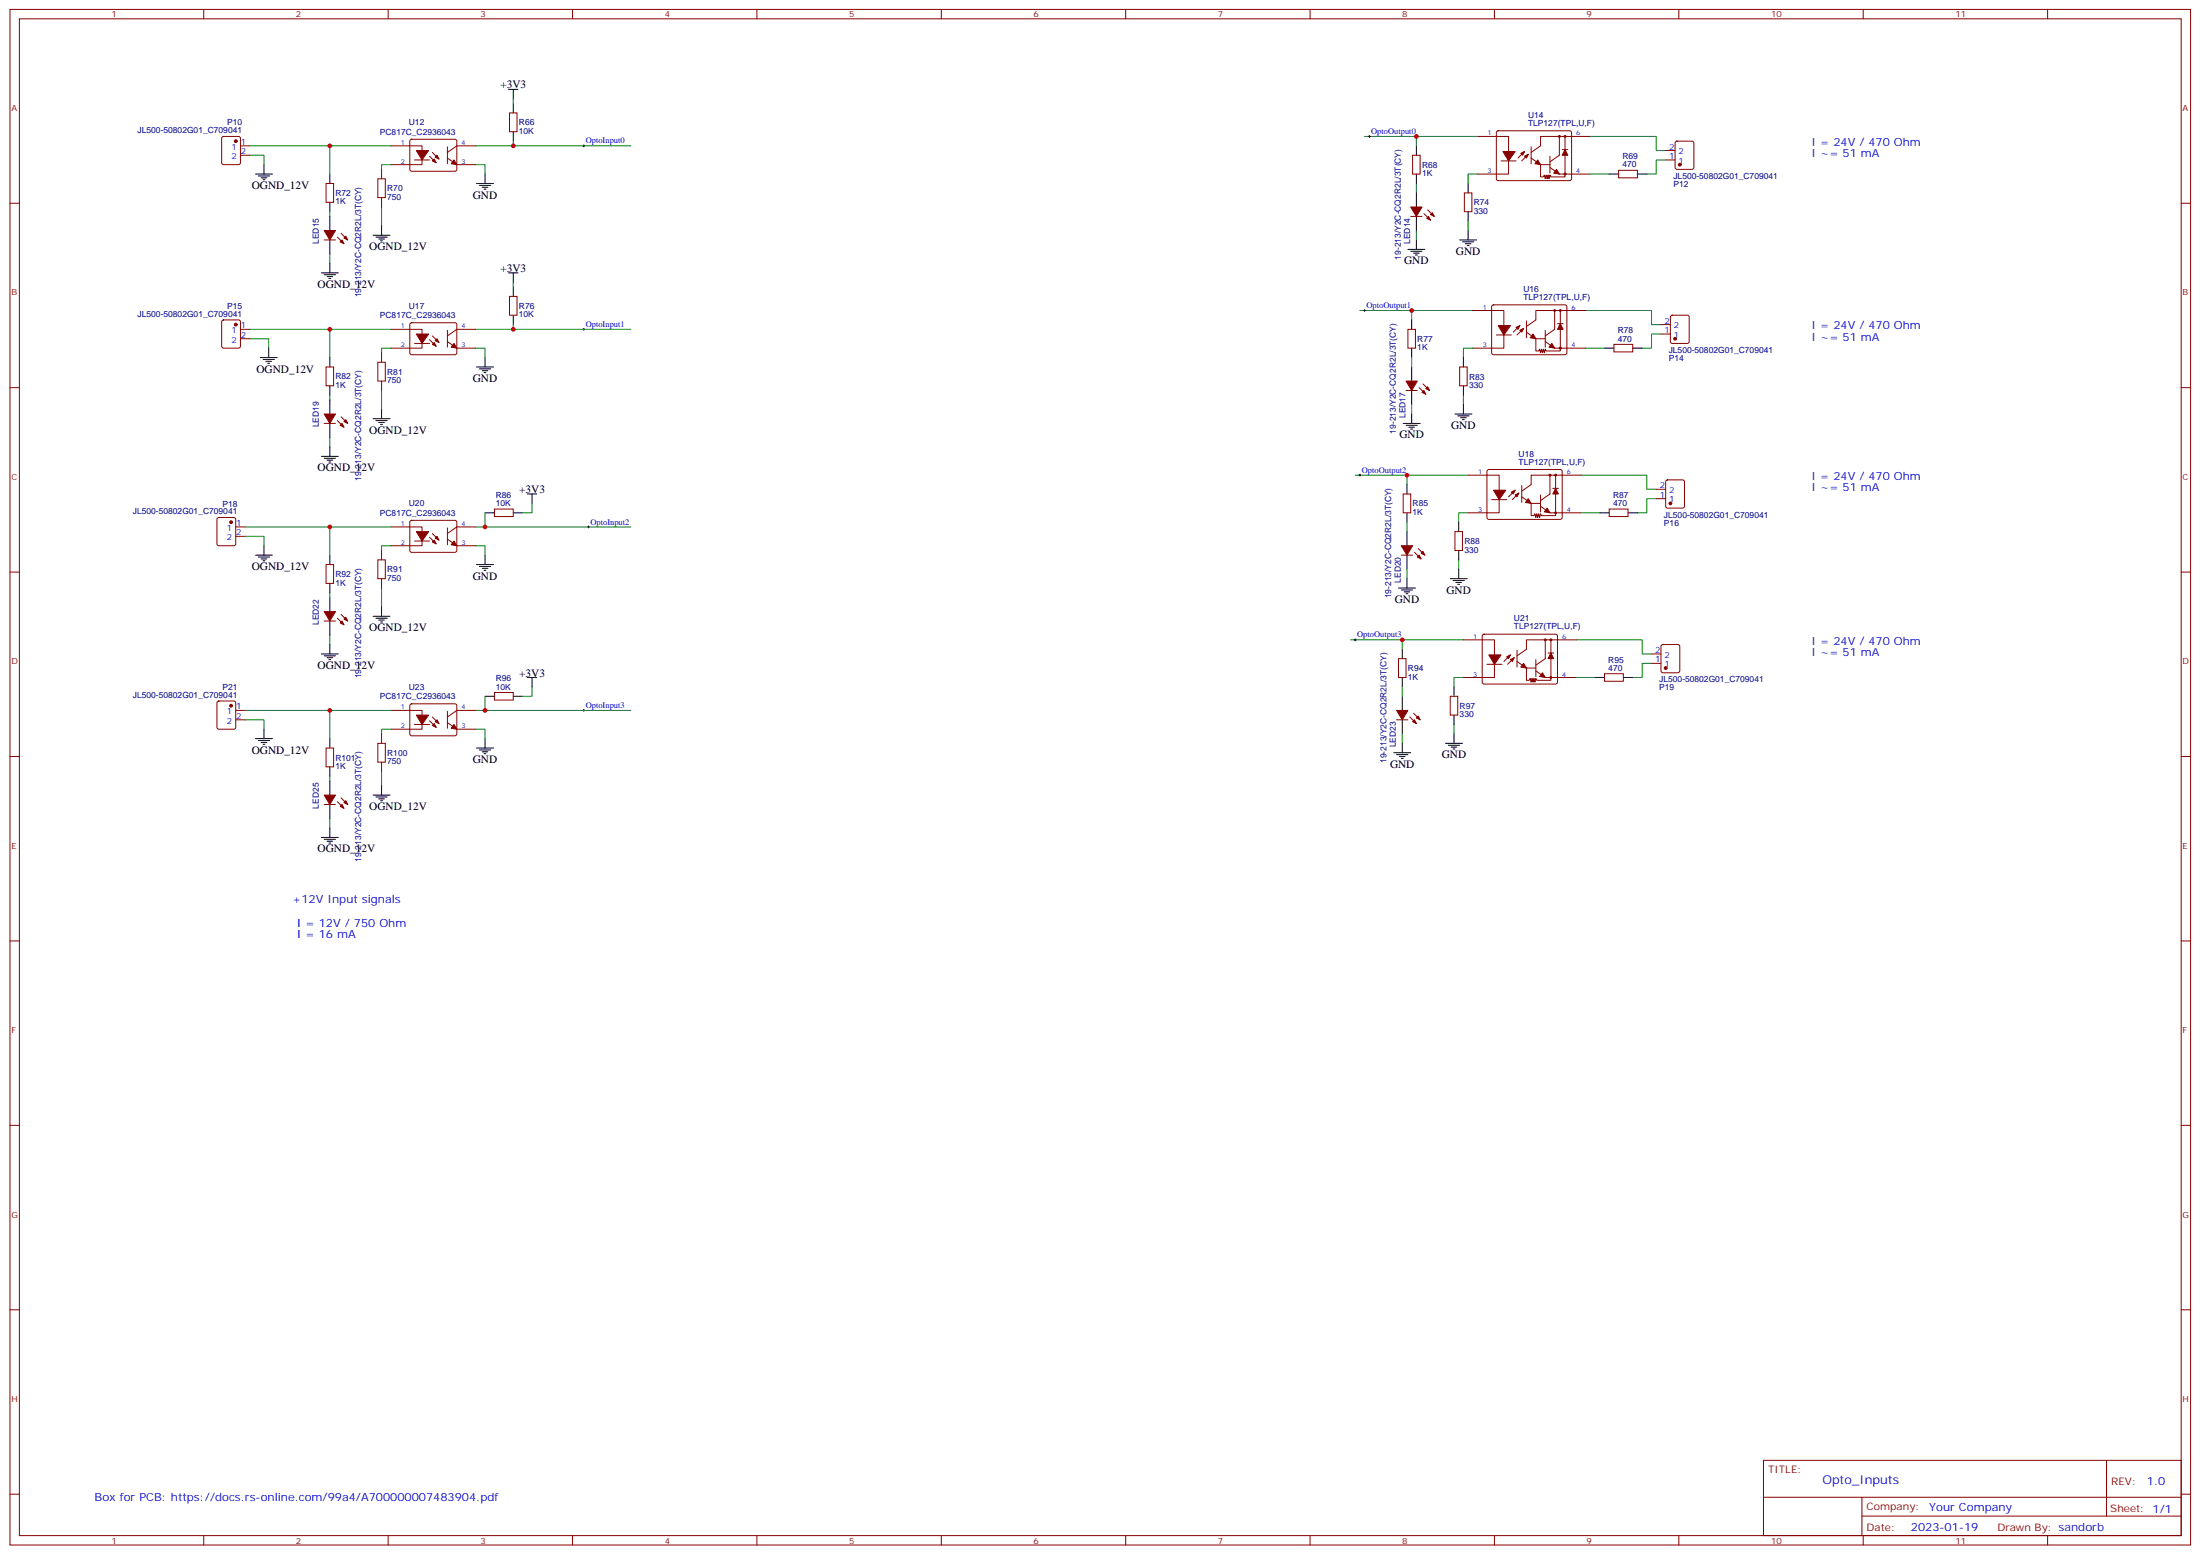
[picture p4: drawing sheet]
<svg xmlns="http://www.w3.org/2000/svg" width="825mm" height="583mm" viewBox="0 0 825 583" stroke-linecap="round" stroke-linejoin="round" font-family="sans-serif">
<g fill="none" stroke="#870000" stroke-width=".38">
<path d="M3.7 3.5h817.8v575.8h-817.8zM7.3 7.1h810.7v568.6h-810.7zM76.4 3.5v3.6M145.6 3.5v3.6M214.7 3.5v3.6M283.8 3.5v3.6M353 3.5v3.6M422.1 3.5v3.6M491.3 3.5v3.6M560.4 3.5v3.6M629.6 3.5v3.6M698.7 3.5v3.6"/>
<path d="M767.9 3.5v3.6M83.3 51.4l.5-.2h5.7l.6 .4 .1 9.4-.5 .7h-5.9l-.6-.4-.1-9.4zM90.2 58.2h3.5M90.2 54.7h3.5M146.6 54.7h11.7v7h-11.7M153.9 52.4l.5-.2 16.5 .1 .4 .6-.1 10.9-.6 .4-16.5-.1-.4-.6v-10.6zM155.4 60h5.7M161.1 58.6l2.4 2.4M162.1 57.1l2.5 2.5M167.8 59.3l3.5 2.4h7.1M167.8 55v6.4M178.4 54.7h-7.1l-3.5 2.4"/>
<path d="M191.1 42.3h2.8v7.1h-2.8zM529.7 58.2h2.9v7.1h-2.9zM554.1 51.2h11.6v14.1h-11.6M561.4 49.2l.4-.2 27.1 .1 .5 .6-.1 17.6-.7 .4h-27l-.5-.7v-17.3zM571.7 56.8l-2.5 2.5M573.1 57.9l-2.4 2.4M574.2 59.3l3.5 2.4M574.2 55v6.4M581.2 58.6v6.3M584.8 51.2v7l-3.6 2.5M585.8 56.1h2.1M586.9 51.2v15.1h-5.3l-.4-.7-.3 1.4-.4-1.4-.3 1.4-.4-1.4-.3 1.4-.4-1.4-.3 .7h-1.1v-4.6"/>
<path d="M596.4 51.2h-18.7v3.5l-3.5 2.4M624.6 60h3.6M624.6 56.4h3.6M628.4 53.1l.5-.2h5.6l.7 .4v9.5l-.5 .6-5.8 .1-.7-.5v-9.4zM3.7 76.2h3.6M122.3 68.8h2.8v7h-2.8zM143.1 63.5v3.5M143.1 74.1v3.5M535.4 78.7l2.4 2.4M549.1 72.3h2.9v7.1h-2.9zM562.9 60.3h5.6M577.7 61.7h3.5"/>
<path d="M581.2 62.8l3.6 2.5h11.6M607 63.9h7v2.8h-7zM818 76.2h3.5M121.6 90h4.2M126.5 88.9l2.5 2.5M127.9 87.5l2.5 2.5M529 81.1h4.3M534 80.1l2.4 2.4M191.1 111.1h2.8v7.1h-2.8zM552.3 116.4h11.7v14.1h-11.7M559.6 114.5l.5-.2 27.1 .1 .4 .6-.1 17.6-.6 .4-27.1-.1-.4-.6v-17.3zM583 116.4v7.1l-3.5 2.4"/>
<path d="M585.1 116.4v15.2h-5.3l-.3-.7-.4 1.4-.3-1.4-.4 1.4-.3-1.4-.4 1.4-.3-1.4-.4 .7h-1.1v-4.6M594.6 116.4h-18.7v3.5l-3.5 2.5M626.6 118.4l.5-.2h5.6l.7 .4v9.5l-.4 .6-5.9 .1-.7-.5v-9.4zM83.3 120.2l.5-.3h5.7l.6 .5 .1 9.4-.5 .7h-5.9l-.6-.4-.1-9.5zM90.2 123.5h3.5M90.2 127h3.5M122.3 137.6h2.8v7h-2.8zM143.1 132.3v3.5M146.6 123.5h11.7v7h-11.7M153.9 121.2l.5-.2 16.5 .1 .4 .6-.1 10.9-.6 .4-16.5-.1-.4-.6v-10.6zM155.4 128.8h5.7M161.1 127.4l2.4 2.4"/>
<path d="M162.1 125.9l2.5 2.5M167.8 123.8v6.4M167.8 128.1l3.5 2.4h7.1M178.4 123.5h-7.1l-3.5 2.4M528 123.5h2.8v7h-2.8zM547.4 137.6h2.8v7h-2.8zM561.1 125.6h5.7M569.9 122.1l-2.4 2.4M571.4 123.1l-2.5 2.5M572.4 124.5l3.5 2.5M572.4 120.3v6.3M575.9 127h3.6"/>
<path d="M579.5 128.1l3.5 2.4h11.6M579.5 123.8v6.4M584.1 121.4h2.1M605.2 129.1h7.1v2.8h-7.1zM622.9 121.7h3.5M622.9 125.2h3.5M3.7 145.3h3.6M121.6 158.7h4.2M126.5 157.7l2.5 2.5M127.9 156.3l2.5 2.4M143.1 142.9v3.5M527.3 146.4h4.2"/>
<path d="M532.2 145.3l2.5 2.5M533.6 143.9l2.5 2.5M818 145.3h3.5M550.5 178.2h11.7v14.1h-11.7M557.8 176.2l.5-.2 27.1 .1 .4 .6v17.6l-.7 .4h-27.1l-.4-.7v-17.3zM581.2 178.2v7l-3.5 2.5M583.4 178.2v15.1h-5.3l-.4-.7-.3 1.4-.4-1.4-.3 1.4-.4-1.4-.4 1.4-.3-1.4-.4 .7h-1v-4.6M592.9 178.2h-18.7v3.5l-3.5 2.4M81.6 194.2l.5-.2h5.6l.7 .5v9.4l-.5 .7h-5.8l-.7-.5v-9.4zM88.4 197.6h3.5M146.6 197.6h11.7v7h-11.7M153.9 195.3l.5-.2h16.5l.4 .7-.1 10.8-.6 .5-16.5-.1-.4-.6v-10.6z"/>
<path d="M167.8 197.9v6.4M178.4 197.6h-7.1l-3.5 2.4M185.4 190.9h7.1v2.8h-7.1zM526.2 185.2h2.8v7.1h-2.8zM545.6 199.3h2.8v7.1h-2.8zM559.4 187.3h5.6M568.2 183.8l-2.5 2.5M569.6 184.9l-2.5 2.4M570.7 186.3l3.5 2.4M570.7 182v6.4M574.2 188.7h3.5M577.7 189.8l3.5 2.5h11.7"/>
<path d="M577.7 185.6v6.3M582.3 183.1h2.1M603.5 190.9h7v2.8h-7zM621.1 183.4h3.5M621.1 187h3.5M624.9 180.1l.4-.2h5.7l.6 .4 .1 9.5-.5 .6-5.9 .1-.6-.5-.1-9.4zM3.7 214.5h3.6M88.4 201.1h3.5M122.3 211.7h2.8v7h-2.8zM143.1 206.4v3.5M143.1 217v3.5M155.4 202.8h5.7"/>
<path d="M161.1 201.4l2.4 2.5M162.1 200l2.5 2.5M167.8 202.1l3.5 2.5h7.1M525.5 208.1h4.2M530.4 207.1l2.5 2.4M531.8 205.7l2.5 2.4M818 214.5h3.5M121.6 232.8h4.2M126.5 231.8l2.5 2.4M127.9 230.4l2.5 2.4M548.8 239.9h11.6v14.1h-11.6M556.1 238l.4-.2h27.1l.5 .7-.1 17.5-.6 .5-27.1-.1-.5-.6v-17.3z"/>
<path d="M579.5 239.9v7l-3.6 2.5M581.6 239.9v15.2h-5.3l-.4-.7-.3 1.4-.4-1.4-.3 1.4-.4-1.4-.3 1.4-.4-1.4-.3 .7h-1.1v-4.6M591.1 239.9h-18.7v3.5l-3.5 2.5M185.4 259.6h7.1v2.9h-7.1zM524.4 246.9h2.9v7.1h-2.9zM557.6 249.1h5.6M566.4 245.5l-2.4 2.5M567.8 246.6l-2.4 2.5M568.9 248l3.5 2.5M568.9 243.8v6.3M572.4 250.5h3.5M575.9 251.5l3.6 2.5h11.6"/>
<path d="M575.9 247.3v6.3M580.5 244.8h2.1M601.7 252.6h7.1v2.8h-7.1zM619.3 245.2h3.6M619.3 248.7h3.6M623.1 241.9l.5-.2h5.6l.7 .4v9.4l-.4 .7h-5.9l-.7-.4v-9.4zM81.6 263l.5-.2h5.6l.7 .5v9.4l-.5 .6-5.8 .1-.7-.5v-9.4zM88.4 266.3h3.5M88.4 269.9h3.5M143.1 275.2v3.5M146.6 266.3h11.7v7.1h-11.7M153.9 264.1l.5-.2h16.5l.4 .7-.1 10.8-.6 .5-16.5-.1-.4-.6v-10.6z"/>
<path d="M155.4 271.6h5.7M161.1 270.2l2.4 2.5M162.1 268.8l2.5 2.5M167.8 266.7v6.3M167.8 270.9l3.5 2.5h7.1M178.4 266.3h-7.1l-3.5 2.5M523.7 269.9h4.3M528.7 268.8l2.4 2.5M530.1 267.4l2.5 2.5M543.8 261.1h2.9v7h-2.9zM3.7 283.6h3.6M122.3 280.5h2.8v7h-2.8z"/>
<path d="M127.9 299.2l2.5 2.4M143.1 285.7v3.6M818 283.6h3.5M121.6 301.6h4.2M126.5 300.6l2.5 2.4M3.7 352.8h3.6M818 352.8h3.5M3.7 421.9h3.6M818 421.9h3.5M3.7 491.1h3.6M818 491.1h3.5M661.3 547.5h156.7v28.2h-156.7z"/>
<path d="M789.9 547.5l.1 20.9M3.7 560.2h3.6M76.4 575.7v3.6M145.6 575.7v3.6M214.7 575.7v3.6M283.8 575.7v3.6M353 575.7v3.6M422.1 575.7v3.6M491.3 575.7v3.6M560.4 575.7v3.6M629.6 575.7v3.6M661.4 561.4h156.4"/>
<path d="M698.2 568.4h119.6M698.2 561.4v14.1M698.7 575.7v3.6M767.9 575.7v3.6M818 560.2h3.5"/>
<circle cx="584.8" cy="51.2" r=".35"/>
<circle cx="586.9" cy="51.2" r=".35"/>
<circle cx="586.9" cy="65.3" r=".35"/>
<circle cx="583" cy="116.4" r=".35"/>
<circle cx="585.1" cy="116.4" r=".35"/>
<circle cx="585.1" cy="130.5" r=".35"/>
<circle cx="581.2" cy="178.2" r=".35"/>
<circle cx="583.4" cy="178.2" r=".35"/>
<circle cx="583.4" cy="192.3" r=".35"/>
<circle cx="579.5" cy="239.9" r=".35"/>
<circle cx="581.6" cy="239.9" r=".35"/>
<circle cx="581.6" cy="254" r=".35"/>
</g>
<g fill="#870000" stroke="#870000" stroke-width=".38">
<path d="M170.3 60l1 1.7-2.1-.3z"/>
<path d="M162.1 60.3l.7-.7 .7 1.4z"/>
<path d="M163.9 58.2l.7 1.4-1.4-.7z"/>
<path d="M156.1 56.4h4.6l-2.4 3.6z"/>
<path d="M170.3 128.8l1 1.7-2.1-.3z"/>
<path d="M162.1 129.1l.7-.7 .7 1.4z"/>
<path d="M163.2 127.7l.7-.7 .7 1.4z"/>
<path d="M156.1 125.2h4.6l-2.4 3.6z"/>
<path d="M170.3 271.6l1 1.8-2.1-.4z"/>
<path d="M162.1 272l.7-.7 .7 1.4z"/>
<path d="M163.2 270.6l.7-.7 .7 1.4z"/>
<path d="M156.1 268.1h4.6l-2.4 3.5z"/>
<path d="M170.3 202.8l1 1.8-2.1-.3z"/>
<path d="M162.1 203.2l.7-.7 .7 1.4z"/>
<path d="M163.9 201.1l.7 1.4-1.4-.7z"/>
<path d="M156.1 199.3h4.6l-2.4 3.5z"/>
<path d="M583.7 63.5l1.1 1.8-2.2-.4z"/>
<path d="M571.7 58.6l1.4-.7-.7 1.4z"/>
<path d="M570.3 57.5l1.4-.7-.7 1.4z"/>
<path d="M563.6 56.8h4.6l-2.5 3.5z"/>
<path d="M576.7 60l1 1.7-2.1-.3z"/>
<path d="M586.9 56.1l1 2.1h-2.1z"/>
<path d="M529 77.6h4.3l-2.2 3.5z"/>
<path d="M535 81.8l.7-.7 .7 1.4z"/>
<path d="M536.4 80.4l.7-.7 .7 1.4z"/>
<path d="M527.3 142.9h4.2l-2.1 3.5z"/>
<path d="M533.3 147.1l.7-.7 .7 1.4z"/>
<path d="M535.4 145l.7 1.4-1.4-.7z"/>
<path d="M581.9 128.8l1.1 1.7-2.1-.3z"/>
<path d="M569.9 123.8l1.5-.7-.7 1.4z"/>
<path d="M568.5 122.8l1.4-.7-.7 1.4z"/>
<path d="M561.8 122.1h4.6l-2.4 3.5z"/>
<path d="M574.9 125.2l1 1.8-2.1-.4z"/>
<path d="M585.1 121.4l1.1 2.1h-2.1z"/>
<path d="M525.5 204.6h4.2l-2.1 3.5z"/>
<path d="M531.5 208.8l.7-.7 .7 1.4z"/>
<path d="M532.9 207.4l.7-.7 .7 1.4z"/>
<path d="M580.2 190.5l1 1.8-2.1-.4z"/>
<path d="M568.2 185.6l1.4-.7-.7 1.4z"/>
<path d="M566.8 184.5l1.4-.7-.7 1.4z"/>
<path d="M560.1 183.8h4.6l-2.5 3.5z"/>
<path d="M573.1 187l1.1 1.7-2.1-.3z"/>
<path d="M583.4 183.1l1 2.1h-2.1z"/>
<path d="M523.7 266.3h4.3l-2.1 3.6z"/>
<path d="M529.7 270.6l.7-.7 .7 1.4z"/>
<path d="M531.1 269.2l.7-.7 .8 1.4z"/>
<path d="M578.4 252.2l1.1 1.8-2.1-.4z"/>
<path d="M566.4 247.3l1.4-.7-.7 1.4z"/>
<path d="M565 246.2l1.4-.7-.7 1.4z"/>
<path d="M558.3 245.5h4.6l-2.5 3.6z"/>
<path d="M571.4 248.7l1 1.8-2.1-.4z"/>
<path d="M581.6 244.8l1 2.1h-2.1z"/>
<path d="M121.6 86.4h4.2l-2.1 3.6z"/>
<path d="M127.6 90.7l.7-.7 .7 1.4z"/>
<path d="M129 89.3l.7-.8 .7 1.5z"/>
<path d="M121.6 155.2h4.2l-2.1 3.5z"/>
<path d="M128.3 158.7l.7 1.5-1.4-.7z"/>
<path d="M129 158l.7-.7 .7 1.4z"/>
<path d="M121.6 229.3h4.2l-2.1 3.5z"/>
<path d="M127.6 233.5l.7-.7 .7 1.4z"/>
<path d="M129 232.1l.7-.7 .7 1.4z"/>
<path d="M121.6 298.1h4.2l-2.1 3.5z"/>
<path d="M128.3 301.6l.7 1.4-1.4-.7z"/>
<path d="M129 300.9l.7-.7 .7 1.4z"/>
<circle cx="88.4" cy="52.9" r=".53"/>
<circle cx="86.6" cy="195.8" r=".53"/>
<circle cx="88.4" cy="121.7" r=".53"/>
<circle cx="86.6" cy="264.6" r=".53"/>
<circle cx="629.9" cy="61.7" r=".53"/>
<circle cx="628.2" cy="127" r=".53"/>
<circle cx="626.4" cy="188.7" r=".53"/>
<circle cx="624.6" cy="250.5" r=".53"/>
</g>
<g fill="none" stroke="#000" stroke-width=".38">
<path d="M190.7 33.5h3.5M192.5 33.5v3.5M192.5 38.8v3.5M192.5 49.4v3.5M218.6 54.7h.7M218.9 54.3v.7M513.2 51.2h.7M513.5 50.8v.7M531.1 54.7v3.5M95.8 65.3h6.4M96.9 66h4.2M97.9 66.7h2.1"/>
<path d="M98.6 67.4h.7M99 61.7v3.6M123.7 65.3v3.5M123.7 75.8v3.6M178.7 68.8h6.4M179.8 69.5h4.2M180.8 70.2h2.2M181.5 70.9h.7M181.9 65.3v3.5M531.1 65.3v3.5M531.1 72.3v5.3M550.5 68.8v3.5"/>
<path d="M550.5 79.4v3.5M603.5 65.3h3.5M614 65.3h3.6M123.7 81.1v5.3M123.7 90v5.2M123.7 98.8v3.5M139.9 88.2h6.4M141 88.9h4.2M142 89.6h2.1M142.7 90.3h.7M143.1 84.7v3.5M528 93.5h6.3"/>
<path d="M529 94.2h4.3M530.1 94.9h2.1M530.8 95.6h.7M531.1 81.1v5.3M531.1 90v3.5M547.4 90h6.3M548.4 90.7h4.3M549.5 91.4h2.1M550.2 92.1h.7M550.5 86.4v3.6M120.5 102.3h6.4M121.6 103h4.2"/>
<path d="M122.6 103.7h2.1M123.3 104.4h.7M190.7 102.3h3.5M192.5 102.3v3.5M192.5 107.6v3.5M192.5 118.2v3.5M511.4 116.4h.7M511.7 116.1v.7M529.4 119.9v3.6M97.6 134.1h6.3M98.6 134.8h4.3M99.7 135.5h2.1"/>
<path d="M100.4 136.2h.7M100.8 130.5v3.6M123.7 134.1v3.5M178.7 137.6h6.4M179.8 138.3h4.2M180.8 139h2.2M181.5 139.7h.7M181.9 134.1v3.5M218.6 123.5h.7M218.9 123.1v.7M529.4 130.5v3.6M529.4 137.6v5.3"/>
<path d="M548.8 134.1v3.5M601.7 130.5h3.5M612.3 130.5h3.5M123.7 144.6v3.6M123.7 149.9v5.3M123.7 158.7v5.3M139.9 157h6.4M141 157.7h4.2M142 158.4h2.1M142.7 159.1h.7M143.1 153.5v3.5M526.2 158.7h6.4"/>
<path d="M527.3 159.5h4.2M529.4 146.4v5.3M529.4 155.2v3.5M545.6 155.2h6.4M546.7 155.9h4.2M547.7 156.6h2.1M548.4 157.3h.7M548.8 144.6v3.6M548.8 151.7v3.5M120.5 171.1h6.4M121.6 171.8h4.2M122.6 172.5h2.1"/>
<path d="M123.3 173.2h.7M123.7 167.6v3.5M509.6 178.2h.7M510 177.8v.7M528.3 160.2h2.1M529 160.9h.7M181.9 192.3h3.5M192.5 192.3h3.5M197.8 185.2h3.5M199.5 185.2v3.5M220.3 197.6h.8M220.7 197.2v.7"/>
<path d="M527.6 181.7v3.5M527.6 192.3v3.5M527.6 199.3v5.3M547 195.8v3.5M599.9 192.3h3.6M610.5 192.3h3.5M95.8 208.1h6.4M96.9 208.8h4.2M97.9 209.5h2.1M98.6 210.3h.7M99 204.6v3.5M123.7 208.1v3.6"/>
<path d="M123.7 218.7v3.5M178.7 211.7h6.4M179.8 212.4h4.2M180.8 213.1h2.2M181.5 213.8h.7M181.9 208.1v3.6M527.6 208.1v5.3M527.6 217v3.5M543.8 217h6.4M544.9 217.7h4.2M546 218.4h2.1M546.7 219.1h.7"/>
<path d="M547 206.4v3.5M547 213.4v3.6M123.7 224v5.3M123.7 232.8v5.3M139.9 231.1h6.4M141 231.8h4.2M142 232.5h2.1M142.7 233.2h.7M143.1 227.5v3.6M507.9 239.9h.7M508.2 239.5v.7M524.4 220.5h6.4"/>
<path d="M525.5 221.2h4.2M526.6 221.9h2.1M527.3 222.6h.7M120.5 245.2h6.4M121.6 245.9h4.2M122.6 246.6h2.1M123.3 247.3h.7M123.7 241.7v3.5M197.8 254h3.5M199.5 254v3.5M525.9 243.4v3.5M525.9 254v3.5"/>
<path d="M545.3 257.5v3.6M598.2 254h3.5M608.8 254h3.5M95.8 276.9h6.4M96.9 277.6h4.2M97.9 278.3h2.1M98.6 279h.7M99 273.4v3.5M123.7 276.9v3.6M181.9 276.9v3.6M181.9 261.1h3.5M192.5 261.1h3.5"/>
<path d="M218.6 266.3h.7M218.9 266v.7M525.9 261.1v5.2M525.9 269.9v5.3M525.9 278.7v3.5M542.1 278.7h6.3M543.1 279.4h4.3M545.3 268.1v3.5M545.3 275.2v3.5M123.7 287.5v3.5M123.7 292.8v5.3M139.9 298.1h6.4"/>
<path d="M141 298.8h4.2M142 299.5h2.1M143.1 294.6v3.5M178.7 280.5h6.4M179.8 281.2h4.2M180.8 281.9h2.2M181.5 282.6h.7M522.7 282.2h6.3M523.7 282.9h4.3M524.8 283.6h2.1M525.5 284.3h.7M544.2 280.1h2.1"/>
<path d="M544.9 280.8h.7M120.5 314h6.4M121.6 314.7h4.2M122.6 315.4h2.1M123.3 316.1h.7M123.7 301.6v5.3M123.7 310.4v3.6M142.7 300.2h.7"/>
</g>
<g fill="none" stroke="#008700" stroke-width=".38">
<path d="M192.5 37v1.8M93.7 58.2h5.3v3.5M93.7 54.7h52.9M123.7 54.7v10.6M178.4 54.7h58.2M192.5 52.9v1.8M511.7 51.2h42.4M531.1 51.2v3.5M596.4 51.2h24.7v5.2h3.5M624.6 60h-3.5v5.3h-3.5M123.7 79.4v1.7M143.1 77.6v7.1"/>
<path d="M146.6 61.7h-3.5v1.8M178.4 61.7h3.5v3.6M531.1 68.8v3.5M554.1 65.3h-3.6v3.5M596.4 65.3h7.1M123.7 95.2v3.6M531.1 86.4v3.6M550.5 82.9v3.5M192.5 105.8v1.8M510 116.4h42.3M529.4 116.4v3.5M594.6 116.4h24.7v5.3h3.6"/>
<path d="M93.7 127h7.1v3.5M93.7 123.5h52.9M123.7 123.5v10.6M146.6 130.5h-3.5v1.8M178.4 130.5h3.5v3.6M178.4 123.5h58.2M192.5 121.7v1.8M529.4 134.1v3.5M552.3 130.5h-3.5v3.6M594.6 130.5h7.1M622.9 125.2h-3.6v5.3h-3.5M123.7 148.2v1.7"/>
<path d="M143.1 146.4v7.1M529.4 151.7v3.5M548.8 148.2v3.5M123.7 164v3.6M508.2 178.2h42.3M527.6 178.2v3.5M592.9 178.2h24.7v5.2h3.5M91.9 197.6h54.7M123.7 197.6v10.5M181.9 192.3v5.3h-3.5M181.9 197.6h54.7M199.5 188.7v3.6h-3.5"/>
<path d="M527.6 195.8v3.5M550.5 192.3h-3.5v3.5M592.9 192.3h7M621.1 187h-3.5v5.3h-3.6M91.9 201.1h7.1v3.5M146.6 204.6h-3.5v1.8M178.4 204.6h3.5v3.5M527.6 213.4v3.6M547 209.9v3.5M123.7 222.2v1.8M123.7 238.1v3.6M143.1 220.5v7"/>
<path d="M506.4 239.9h42.4M525.9 239.9v3.5M591.1 239.9h24.7v5.3h3.5M199.5 257.5v3.6h-3.5M525.9 257.5v3.6M548.8 254h-3.5v3.5M591.1 254h7.1M619.3 248.7h-3.5v5.3h-3.5M91.9 269.9h7.1v3.5M91.9 266.3h54.7M123.7 266.3v10.6M146.6 273.4h-3.5v1.8"/>
<path d="M178.4 273.4h3.5v3.5M181.9 261.1v5.2h-3.5M181.9 266.3h54.7M525.9 275.2v3.5M545.3 271.6v3.6M123.7 291v1.8M143.1 289.3v5.3M123.7 306.9v3.5"/>
</g>
<path d="M141.7 67h2.8v7.1h-2.8zM141.7 135.8h2.8v7.1h-2.8zM141.7 209.9h2.8v7.1h-2.8zM141.7 278.7h2.8v7h-2.8z" fill="none" stroke="#a10000" stroke-width=".38"/>
<g fill="#c00">
<circle cx="531.1" cy="51.2" r=".88"/>
<circle cx="529.4" cy="116.4" r=".88"/>
<circle cx="527.6" cy="178.2" r=".88"/>
<circle cx="525.9" cy="239.9" r=".88"/>
<circle cx="123.7" cy="54.7" r=".88"/>
<circle cx="123.7" cy="123.5" r=".88"/>
<circle cx="192.5" cy="123.5" r=".88"/>
<circle cx="192.5" cy="54.7" r=".88"/>
<circle cx="123.7" cy="197.6" r=".88"/>
<circle cx="123.7" cy="266.3" r=".88"/>
<circle cx="181.9" cy="197.6" r=".88"/>
<circle cx="181.9" cy="266.3" r=".88"/>
</g>
<text font-size="4.6" fill="#00f" x="683.4" y="556.5">Opto_Inputs</text>
<g font-size="4.2">
<text x="187.6" y="33.2">+3V3</text>
<text x="94.4" y="70.9">OGND_12V</text>
<text x="177.3" y="74.4">GND</text>
<text x="138.5" y="93.8">OGND_12V</text>
<text x="546" y="95.6">GND</text>
<text x="187.6" y="102">+3V3</text>
<text x="526.6" y="99.1">GND</text>
<text x="119.1" y="107.9">OGND_12V</text>
<text x="96.2" y="139.7">OGND_12V</text>
<text x="177.3" y="143.2">GND</text>
<text x="544.2" y="160.9">GND</text>
<text x="138.5" y="162.6">OGND_12V</text>
<text x="524.8" y="164.4">GND</text>
<text x="119.1" y="176.7">OGND_12V</text>
<text x="194.7" y="184.9">+3V3</text>
<text x="94.4" y="213.8">OGND_12V</text>
<text x="177.3" y="217.3">GND</text>
<text x="523" y="226.1">GND</text>
<text x="542.4" y="222.6">GND</text>
<text x="138.5" y="236.7">OGND_12V</text>
<text x="119.1" y="250.8">OGND_12V</text>
<text x="194.7" y="253.7">+3V3</text>
<text x="94.4" y="282.6">OGND_12V</text>
<text x="177.3" y="286.1">GND</text>
<text x="521.3" y="287.9">GND</text>
<text x="540.7" y="284.3">GND</text>
<text x="138.5" y="303.7">OGND_12V</text>
<text x="119.1" y="319.6">OGND_12V</text>
</g>
<g font-size="4.2" fill="#00f">
<text x="679.3" y="54.7">I = 24V / 470 Ohm</text>
<text x="679.3" y="58.9">I ~= 51 mA</text>
<text x="679.3" y="123.5">I = 24V / 470 Ohm</text>
<text x="679.3" y="127.7">I ~= 51 mA</text>
<text x="679.3" y="179.9">I = 24V / 470 Ohm</text>
<text x="679.3" y="184.1">I ~= 51 mA</text>
<text x="679.3" y="241.7">I = 24V / 470 Ohm</text>
<text x="679.3" y="245.9">I ~= 51 mA</text>
<text x="109.6" y="338.7">+12V Input signals</text>
<text x="111.3" y="347.5">I = 12V / 750 Ohm</text>
<text x="111.3" y="351.7">I = 16 mA</text>
<text x="805.1" y="556.8">1.0</text>
<text x="35.5" y="562.7">Box for PCB: https://docs.rs-online.com/99a4/A700000007483904.pdf</text>
<text x="723.5" y="566.3">Your Company</text>
<text x="716.6" y="574.1">2023-01-19</text>
</g>
<g font-size="3.9" fill="#800">
<text x="663.1" y="552.1">TITLE:</text>
<text x="791.7" y="556.8">REV:</text>
<text x="700" y="566.3">Company:</text>
<text x="791.4" y="566.9">Sheet: 1/1</text>
<text x="700" y="574">Date:</text>
<text x="749" y="574.1">Drawn By: sandorb</text>
</g>
<g font-size="3.2" fill="#800">
<text x="41.8" y="6.5">1</text>
<text x="111" y="6.5">2</text>
<text x="180.1" y="6.5">3</text>
<text x="249.3" y="6.5">4</text>
<text x="318.4" y="6.5">5</text>
<text x="387.6" y="6.5">6</text>
<text x="456.7" y="6.5">7</text>
<text x="525.9" y="6.5">8</text>
<text x="595" y="6.5">9</text>
<text x="664.1" y="6.5">10</text>
<text x="733.3" y="6.5">11</text>
<text x="4.3" y="41.6">A</text>
<text x="818.5" y="41.6">A</text>
<text x="4.3" y="110.8">B</text>
<text x="818.5" y="110.8">B</text>
<text x="4.3" y="179.9">C</text>
<text x="818.5" y="179.9">C</text>
<text x="4.3" y="249.1">D</text>
<text x="818.5" y="249.1">D</text>
<text x="4.3" y="318.2">E</text>
<text x="818.5" y="318.2">E</text>
<text x="4.3" y="387.3">F</text>
<text x="818.5" y="387.3">F</text>
<text x="4.3" y="456.5">G</text>
<text x="818.5" y="456.5">G</text>
<text x="4.3" y="525.6">H</text>
<text x="818.5" y="525.6">H</text>
<text x="41.8" y="578.7">1</text>
<text x="111" y="578.7">2</text>
<text x="180.1" y="578.7">3</text>
<text x="249.3" y="578.7">4</text>
<text x="318.4" y="578.7">5</text>
<text x="387.6" y="578.7">6</text>
<text x="456.7" y="578.7">7</text>
<text x="525.9" y="578.7">8</text>
<text x="595" y="578.7">9</text>
<text x="664.1" y="578.7">10</text>
<text x="733.3" y="578.7">11</text>
</g>
<g font-size="3.2" fill="#000080">
<text x="85.1" y="47">P10</text>
<text x="153.3" y="47">U12</text>
<text x="194.6" y="47">R66</text>
<text x="573" y="47.2">TLP127(TPL,U,F)</text>
<text x="573" y="44.2">U14</text>
<text x="51.6" y="50">JL500-50802G01_C709041</text>
<text x="142.5" y="50.5">PC817C_C2936043</text>
<text x="194.6" y="50.2">10K</text>
<text x="608.4" y="59.7">R69</text>
<text x="533.3" y="62.9">R68</text>
<text x="608.4" y="62.8">470</text>
<text x="145.2" y="71.7">R70</text>
<text x="533.3" y="66.1">1K</text>
<text x="627.5" y="67.1">JL500-50802G01_C709041</text>
<text x="627.5" y="70.1">P12</text>
<text x="125.8" y="76.7">1K</text>
<text x="125.8" y="73.5">R72</text>
<text x="145.2" y="74.9">750</text>
<text x="552.7" y="77">R74</text>
<text x="552.7" y="80.1">330</text>
<text x="119.5" y="91.5" transform="rotate(-90 119.5 91.5)">LED15</text>
<text x="528.8" y="91.5" transform="rotate(-90 528.8 91.5)">LED14</text>
<text x="525.3" y="97.3" transform="rotate(-90 525.3 97.3)">19-213/Y2C-CQ2R2L/3T(CY)</text>
<text x="135.4" y="111.5" transform="rotate(-90 135.4 111.5)">19-213/Y2C-CQ2R2L/3T(CY)</text>
<text x="571.3" y="112.4">TLP127(TPL,U,F)</text>
<text x="571.3" y="109.5">U16</text>
<text x="51.6" y="118.8">JL500-50802G01_C709041</text>
<text x="85.1" y="115.8">P15</text>
<text x="142.5" y="119.3">PC817C_C2936043</text>
<text x="153.3" y="115.8">U17</text>
<text x="194.6" y="119">10K</text>
<text x="194.6" y="115.8">R76</text>
<text x="606.6" y="124.9">R78</text>
<text x="531.5" y="131.3">1K</text>
<text x="531.5" y="128.1">R77</text>
<text x="606.6" y="128.1">470</text>
<text x="625.8" y="132.4">JL500-50802G01_C709041</text>
<text x="625.8" y="135.4">P14</text>
<text x="125.8" y="142.3">R82</text>
<text x="145.2" y="143.7">750</text>
<text x="145.2" y="140.5">R81</text>
<text x="550.9" y="142.3">R83</text>
<text x="125.8" y="145.4">1K</text>
<text x="550.9" y="145.4">330</text>
<text x="119.5" y="160.3" transform="rotate(-90 119.5 160.3)">LED19</text>
<text x="527" y="156.7" transform="rotate(-90 527 156.7)">LED17</text>
<text x="523.5" y="162.6" transform="rotate(-90 523.5 162.6)">19-213/Y2C-CQ2R2L/3T(CY)</text>
<text x="569.5" y="171.2">U18</text>
<text x="569.5" y="174.2">TLP127(TPL,U,F)</text>
<text x="135.4" y="180.3" transform="rotate(-90 135.4 180.3)">19-213/Y2C-CQ2R2L/3T(CY)</text>
<text x="83.4" y="189.9">P18</text>
<text x="153.3" y="189.9">U20</text>
<text x="185.9" y="189.8">10K</text>
<text x="185.9" y="186.7">R86</text>
<text x="529.7" y="189.9">R85</text>
<text x="604.9" y="189.8">470</text>
<text x="604.9" y="186.7">R87</text>
<text x="49.9" y="192.9">JL500-50802G01_C709041</text>
<text x="142.5" y="193.4">PC817C_C2936043</text>
<text x="529.7" y="193.1">1K</text>
<text x="624" y="194.1">JL500-50802G01_C709041</text>
<text x="624" y="197.1">P16</text>
<text x="549.1" y="207.1">330</text>
<text x="549.1" y="204">R88</text>
<text x="145.2" y="214.6">R91</text>
<text x="125.8" y="219.5">1K</text>
<text x="125.8" y="216.3">R92</text>
<text x="145.2" y="217.7">750</text>
<text x="525.3" y="218.5" transform="rotate(-90 525.3 218.5)">LED20</text>
<text x="521.7" y="224.3" transform="rotate(-90 521.7 224.3)">19-213/Y2C-CQ2R2L/3T(CY)</text>
<text x="567.7" y="232.9">U21</text>
<text x="119.5" y="234.3" transform="rotate(-90 119.5 234.3)">LED22</text>
<text x="567.7" y="235.9">TLP127(TPL,U,F)</text>
<text x="528" y="251.6">R94</text>
<text x="603.1" y="251.5">470</text>
<text x="603.1" y="248.4">R95</text>
<text x="135.4" y="254.3" transform="rotate(-90 135.4 254.3)">19-213/Y2C-CQ2R2L/3T(CY)</text>
<text x="185.9" y="255.5">R96</text>
<text x="528" y="254.8">1K</text>
<text x="622.2" y="255.9">JL500-50802G01_C709041</text>
<text x="49.9" y="261.6">JL500-50802G01_C709041</text>
<text x="83.4" y="258.7">P21</text>
<text x="142.5" y="262.2">PC817C_C2936043</text>
<text x="153.3" y="258.6">U23</text>
<text x="185.9" y="258.6">10K</text>
<text x="622.2" y="258.8">P19</text>
<text x="547.4" y="268.9">330</text>
<text x="547.4" y="265.8">R97</text>
<text x="523.5" y="280.2" transform="rotate(-90 523.5 280.2)">LED23</text>
<text x="125.8" y="285.1">R101</text>
<text x="145.2" y="286.5">750</text>
<text x="145.2" y="283.4">R100</text>
<text x="520" y="286.1" transform="rotate(-90 520 286.1)">19-213/Y2C-CQ2R2L/3T(CY)</text>
<text x="125.8" y="288.3">1K</text>
<text x="119.5" y="303.1" transform="rotate(-90 119.5 303.1)">LED25</text>
<text x="135.4" y="323.1" transform="rotate(-90 135.4 323.1)">19-213/Y2C-CQ2R2L/3T(CY)</text>
</g>
<g font-size="3.2" fill="#00f">
<text x="219.6" y="53.8">OptoInput0</text>
<text x="514.2" y="50.3">OptoOutput0</text>
<text x="86.9" y="59.6">2</text>
<text x="86.9" y="56.1">1</text>
<text x="90.3" y="57.9">2</text>
<text x="90.3" y="54.3">1</text>
<text x="626" y="56.1">2</text>
<text x="626" y="59.6">1</text>
<text x="629.5" y="57.9">2</text>
<text x="629.5" y="61.4">1</text>
<text x="512.4" y="115.5">OptoOutput1</text>
<text x="86.9" y="124.9">1</text>
<text x="90.3" y="123.1">1</text>
<text x="219.6" y="122.6">OptoInput1</text>
<text x="624.2" y="121.4">2</text>
<text x="624.2" y="124.9">1</text>
<text x="627.7" y="123.1">2</text>
<text x="86.9" y="128.4">2</text>
<text x="90.3" y="126.6">2</text>
<text x="627.7" y="126.6">1</text>
<text x="510.7" y="177.3">OptoOutput2</text>
<text x="622.4" y="183.1">2</text>
<text x="625.9" y="184.9">2</text>
<text x="622.4" y="186.6">1</text>
<text x="625.9" y="188.4">1</text>
<text x="88.6" y="197.2">1</text>
<text x="221.4" y="196.7">OptoInput2</text>
<text x="85.1" y="202.5">2</text>
<text x="85.1" y="199">1</text>
<text x="88.6" y="200.7">2</text>
<text x="508.9" y="239">OptoOutput3</text>
<text x="620.7" y="244.8">2</text>
<text x="620.7" y="248.4">1</text>
<text x="624.2" y="246.6">2</text>
<text x="624.2" y="250.1">1</text>
<text x="85.1" y="267.8">1</text>
<text x="88.6" y="269.5">2</text>
<text x="88.6" y="266">1</text>
<text x="219.6" y="265.5">OptoInput3</text>
<text x="85.1" y="271.3">2</text>
</g>
<g font-size="2.5" fill="#00f">
<text x="557.8" y="50.8">1</text>
<text x="591.1" y="50.8">6</text>
<text x="150.3" y="54.3">1</text>
<text x="173.1" y="54.3">4</text>
<text x="150.3" y="61.4">2</text>
<text x="173.1" y="61.4">3</text>
<text x="557.8" y="64.9">3</text>
<text x="591.1" y="64.9">4</text>
<text x="556" y="116.1">1</text>
<text x="589.4" y="116.1">6</text>
<text x="150.3" y="123.1">1</text>
<text x="173.1" y="123.1">4</text>
<text x="150.3" y="130.2">2</text>
<text x="173.1" y="130.2">3</text>
<text x="556" y="130.2">3</text>
<text x="589.4" y="130.2">4</text>
<text x="554.3" y="177.8">1</text>
<text x="587.6" y="177.8">6</text>
<text x="554.3" y="191.9">3</text>
<text x="587.6" y="191.9">4</text>
<text x="150.3" y="197.2">1</text>
<text x="173.1" y="197.2">4</text>
<text x="150.3" y="204.3">2</text>
<text x="173.1" y="204.3">3</text>
<text x="552.5" y="239.5">1</text>
<text x="585.8" y="239.5">6</text>
<text x="552.5" y="253.6">3</text>
<text x="585.8" y="253.6">4</text>
<text x="150.3" y="266">1</text>
<text x="173.1" y="266">4</text>
<text x="150.3" y="273">2</text>
<text x="173.1" y="273">3</text>
</g>
</svg>
